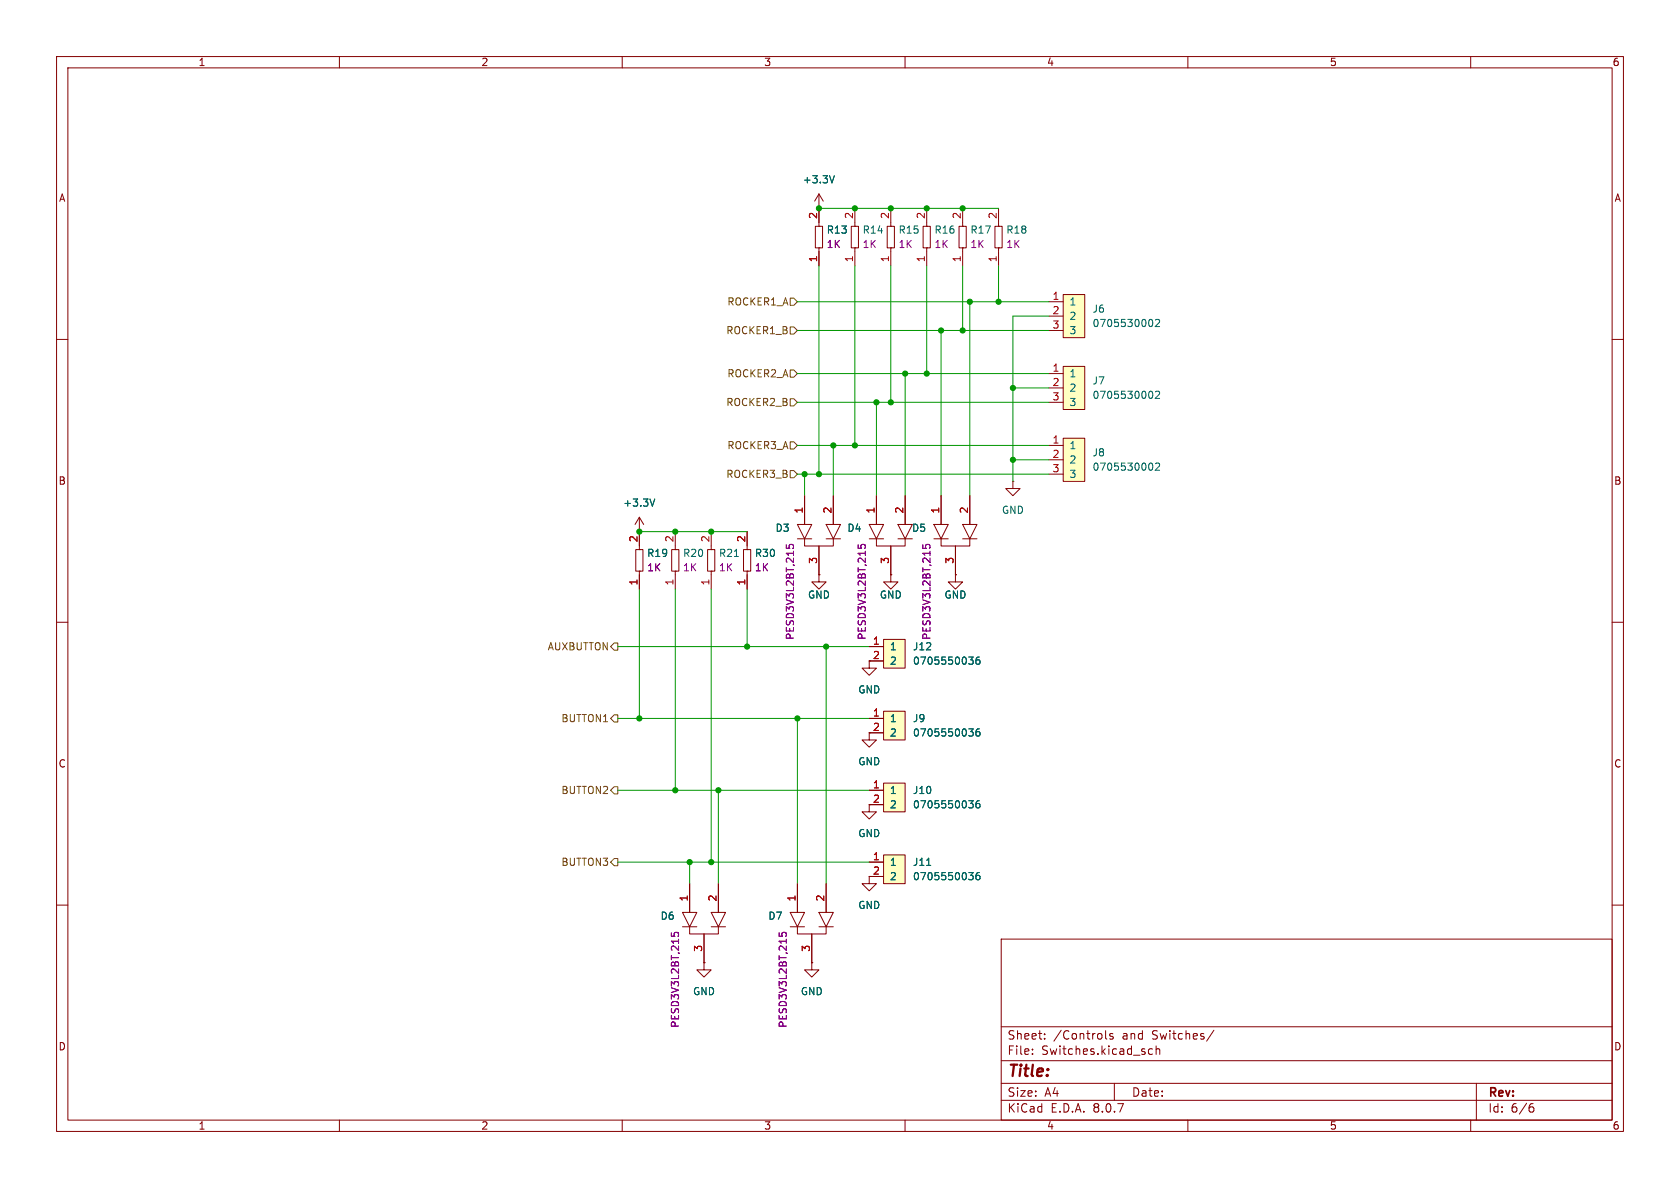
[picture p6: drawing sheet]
<svg xmlns="http://www.w3.org/2000/svg" width="297mm" height="210mm" viewBox="0 0 297 210" stroke-linecap="round" stroke-linejoin="round" font-family="sans-serif">
<g fill="none" stroke="#840000" stroke-width=".18">
<path d="M10 10h277v190h-277zM12 12h273v186h-273zM60 10v2M110 10v2M160 10v2M210 10v2M260 10v2M163.8 36.8v3.2M163.2 40h1.3v3.8h-1.3zM163.8 43.8h.1M163.8 40h.1M163.8 43.8v3.2"/>
<path d="M10 60h2M285 60h2M179.1 85.1v1.3h1.2l-1.2 1.2-1.3-1.2h1.3M179.1 85.1h.1M10 110h2M285 110h2M121.9 156.2v5.1M127 156.2v5.1M153.7 142.2v1.3h1.2l-1.2 1.3-1.3-1.3h1.3M153.7 154.9v1.3h1.2l-1.2 1.3-1.3-1.3h1.3M10 160h2M120.6 161.3h2.6l-1.3 2.5z"/>
<path d="M120.6 163.8h2.6M121.9 163.8v1.3h5.1v-1.3M124.5 170.2v1.3h1.2l-1.2 1.2-1.3-1.2h1.3M124.5 170.2h.1M124.5 165.1v5.1M125.7 161.3h2.6l-1.3 2.5zM125.7 163.8h2.6M177 166h108v32h-108zM285 160h2M60 198v2M110 198v2M160 198v2"/>
<path d="M177 194.5h108M177 191.5h108M177 187.5h108M177 181.5h108M182.5 186.3v.1M182.5 185.5v.1M184.7 183.6v.1M184.7 182.8v.1M195.5 182.2v1.3l.2 .2M196.7 182.8l-.3-.1-.2 .2v.2l.5 .2v.3h-.5M197 191.5v3M203.7 185.5l-.4-.1-.3 .3v.4l.2 .2h.5"/>
<path d="M204.4 185.5l.2-.1 .4 .1v.9M204.4 184.9v1.5M210 198v2M214.6 182.1l-1.3 2M260 198v2M261 191.5v6.5M270.6 195.7h.4l.2 .3-.1 .5-.5 .1M271 195.1l-.4 .1"/>
</g>
<path d="M118.7 164.9v.6h.6l-.1-.1v-.5l.2-.1 .4 .1 .2 .2-.2 .4" fill="none" stroke="#840084" stroke-width=".18"/>
<path d="M156.2 151.1h3.8v5.1h-3.8z" fill="#ffffc2"/>
<g fill="none" stroke="#840000" stroke-width=".18">
<path d="M112.4 97.2h1.3v3.8h-1.3zM113 94h.1M113 97.2h.1M113 91.4l-.7 1.3M113 91.4v5.8M113 91.4l.8 1.3M125.1 97.2h1.3v3.8h-1.3zM125.7 97.2h.1M125.7 94v3.2M153.7 92.7h2.5l-1.3 2.6zM153.7 95.3h2.5M154.9 95.3v1.2h5.1v-1.2"/>
<path d="M154.9 87.6v5.1M157.5 96.5v5.1M158.7 92.7h2.6l-1.3 2.6zM158.7 95.3h2.6M160 87.6v5.1M113 101h.1M113 101v3.1M125.7 101h.1M125.7 101v3.1M153.7 152.4h2.5M153.7 154.9h2.5M156.2 151.1h3.8v5.1h-3.8z"/>
</g>
<path d="M115.8 88.2l-.5 1.3M129.8 98.4h.8M163.8 153h.7M171.3 154.2h.7l-.4 .5 .4 .2v.4l-.2 .2h-.4M173.1 154.2l-.3 .1a.86 .86 0 0 0 0 1.2l.4-.1 .1-.4-.3-.3-.4 .1-.1 .2" fill="none" stroke="#006464" stroke-width=".18"/>
<path d="M151.7 96.3v.6l.6 .1-.1-.2 .1-.4 .1-.2 .5 .1 .1 .2-.1 .5" fill="none" stroke="#840084" stroke-width=".18"/>
<path d="M156.2 138.4h3.8v5.1h-3.8z" fill="#ffffc2"/>
<g fill="none" stroke="#840000" stroke-width=".18">
<path d="M118.7 97.2h1.3v3.8h-1.3zM119.4 97.2h.1M119.4 94v3.2M141 92.7h2.5l-1.3 2.6zM141 95.3h2.5M142.2 95.3v1.2h5.1v-1.2M142.2 87.6v5.1M144.8 96.5v5.1M146 92.7h2.6l-1.3 2.6zM146 95.3h2.6M147.3 87.6v5.1M165.1 92.7h2.5l-1.2 2.6z"/>
<path d="M165.1 95.3h2.5M166.4 95.3v1.2h5v-1.2M166.4 87.6v5.1M168.9 96.5v5.1M170.2 92.7h2.5l-1.3 2.6zM170.2 95.3h2.5M171.4 87.6v5.1M119.4 101h.1M119.4 101v3.1M144.8 101.6v1.3h1.2l-1.2 1.2-1.3-1.2h1.3M144.8 101.6h.1M153.7 116.8v1.3h1.2l-1.2 1.3-1.3-1.3h1.3"/>
<path d="M153.7 139.7h2.5M156.2 138.4h3.8v5.1h-3.8zM141 156.2v5.1M146 156.2v5.1M153.7 142.2h2.5M139.7 161.3h2.5l-1.2 2.5zM139.7 163.8h2.5M141 163.8v1.3h5v-1.3M143.5 170.2v1.3h1.3l-1.3 1.2-1.3-1.2h1.3M143.5 170.2h.1M143.5 165.1v5.1M144.8 161.3h2.5l-1.3 2.5z"/>
<path d="M144.8 163.8h2.5"/>
</g>
<path d="M171.3 141.5h.7l-.4 .5 .4 .2v.4l-.2 .2h-.4M173.1 141.5l-.3 .1a.86 .86 0 0 0 0 1.2l.4-.1 .1-.4-.3-.3-.4 .1-.1 .2" fill="none" stroke="#006464" stroke-width=".18"/>
<path d="M139 96.3v.6l.6 .1-.1-.2 .1-.4 .1-.2 .5 .1 .1 .2-.1 .5M163.1 96.3v.6l.6 .1-.1-.2 .1-.4 .2-.2 .4 .1 .1 .2-.1 .5M137.7 164.9v.6h.6l-.1-.1 .1-.5 .2-.1 .4 .1 .1 .2-.1 .4" fill="none" stroke="#840084" stroke-width=".18"/>
<path d="M156.2 125.7h3.8v5.1h-3.8z" fill="#ffffc2"/>
<path d="M153.7 127h2.5M156.2 125.7h3.8v5.1h-3.8zM156.2 129.5h-2.5v1.3h1.2l-1.2 1.3-1.3-1.3h1.3" fill="none" stroke="#840000" stroke-width=".18"/>
<path d="M171.3 128.8h.7l-.4 .5 .4 .2v.4l-.2 .2h-.4M173.1 128.8l-.3 .1a.86 .86 0 0 0 0 1.2l.4-.1 .1-.4-.3-.3-.4 .1-.1 .2" fill="none" stroke="#006464" stroke-width=".18"/>
<path d="M156.2 113h3.8v5.1h-3.8z" fill="#ffffc2"/>
<g fill="none" stroke="#840000" stroke-width=".18">
<path d="M151.1 36.8v3.2M157.5 36.8v3.2M170.2 36.8v3.2M176.5 36.8v3.2M150.5 40h1.3v3.8h-1.3zM151.1 43.8h.1M151.1 40h.1M151.1 43.8v3.2M156.8 40h1.3v3.8h-1.3zM157.5 43.8h.1M157.5 40h.1M157.5 43.8v3.2"/>
<path d="M169.5 40h1.3v3.8h-1.3zM170.2 43.8h.1M170.2 40h.1M170.2 43.8v3.2M175.9 40h1.3v3.8h-1.3zM176.5 43.8h.1M176.5 40h.1M176.5 43.8v3.2M153.7 114.3h2.5M153.7 116.8h2.5M156.2 113h3.8v5.1h-3.8zM157.5 101.6v1.3h1.2l-1.2 1.2-1.3-1.2h1.3"/>
<path d="M157.5 101.6h.1M168.9 101.6v1.3h1.3l-1.3 1.2-1.3-1.2h1.3M168.9 101.6h.1"/>
</g>
<path d="M171.3 116.1h.7l-.4 .5 .4 .2v.4l-.2 .2h-.4M173.1 116.1l-.3 .1a.86 .86 0 0 0 0 1.2l.4-.1 .1-.4-.3-.3-.4 .1-.1 .2" fill="none" stroke="#006464" stroke-width=".18"/>
<path d="M188 77.5h3.8v7.6h-3.8z" fill="#ffffc2"/>
<path d="M185.4 78.7h2.6M188 77.5h3.8v7.6h-3.8zM185.4 81.3h2.6M185.4 83.8h2.6" fill="none" stroke="#840000" stroke-width=".18"/>
<path d="M203.4 81.9a.68 .68 0 0 1 .4 .6 .68 .68 0 0 1-.4 .6M204.3 82l.5-.1 .2 .3-.8 .9h.8" fill="none" stroke="#006464" stroke-width=".18"/>
<path d="M188 64.8h3.8v7.6h-3.8z" fill="#ffffc2"/>
<path d="M185.4 66h2.6M185.4 68.6h2.6M185.4 71.1h2.6M188 64.8h3.8v7.6h-3.8z" fill="none" stroke="#840000" stroke-width=".18"/>
<path d="M203.4 69.2a.68 .68 0 0 1 .4 .6 .68 .68 0 0 1-.4 .6M204.3 69.3l.5-.1 .2 .3-.8 .9h.8" fill="none" stroke="#006464" stroke-width=".18"/>
<path d="M188 52.1h3.8v7.6h-3.8z" fill="#ffffc2"/>
<g fill="none" stroke="#840000" stroke-width=".18">
<path d="M144.8 36.8h.1M144.8 34.3l-.8 1.3M144.8 34.3v5.7M144.8 34.3l.7 1.3M144.1 40h1.3v3.8h-1.3zM144.8 43.8h.1M144.8 40h.1M144.8 43.8v3.2M185.4 53.3h2.6M185.4 55.9h2.6M185.4 58.4h2.6M188 52.1h3.8v7.6h-3.8z"/>
<path d="M113 94h.1M113 94v2.5M131.4 97.2h1.3v3.8h-1.3zM132.1 97.2h.1M132.1 94v3.2M142.2 87.6v5.1M144.8 96.5v5.1M147.3 87.6v5.1M154.9 87.6v5.1M157.5 96.5v5.1M160 87.6v5.1M166.4 87.6v5.1"/>
<path d="M168.9 96.5v5.1M171.4 87.6v5.1M113 101.6v2.5M132.1 101h.1M132.1 101v3.1M144.8 101.6h.1M153.7 114.3h2.5M153.7 116.8h2.5M157.5 101.6h.1M168.9 101.6h.1M153.7 139.7h2.5M153.7 127h2.5"/>
<path d="M153.7 129.5h2.5M121.9 156.2v5.1M127 156.2v5.1M141 156.2v5.1M146 156.2v5.1M153.7 152.4h2.5M153.7 154.9h2.5M153.7 142.2h2.5M124.5 170.2h.1M124.5 165.1v5.1M143.5 170.2h.1M143.5 165.1v5.1"/>
</g>
<g fill="none" stroke="#006464" stroke-width=".18">
<path d="M147.5 31.1l-.4 1.2M203.4 56.5a.68 .68 0 0 1 .4 .6 .68 .68 0 0 1-.4 .6M204.3 56.6l.5-.1 .2 .3-.8 .9h.8M115.8 88.2l-.5 1.3M171.3 116.1h.7l-.4 .5 .4 .2v.4l-.2 .2h-.4M173.1 116.1l-.3 .1a.86 .86 0 0 0 0 1.2l.4-.1 .1-.4-.3-.3-.4 .1-.1 .2M171.3 128.8h.7l-.4 .5 .4 .2v.4l-.2 .2h-.4M173.1 128.8l-.3 .1a.86 .86 0 0 0 0 1.2l.4-.1 .1-.4-.3-.3-.4 .1-.1 .2M163.8 153h.7M171.3 154.2h.7l-.4 .5 .4 .2v.4l-.2 .2h-.4M171.3 141.5h.7l-.4 .5 .4 .2v.4l-.2 .2h-.4M173.1 154.2l-.3 .1a.86 .86 0 0 0 0 1.2l.4-.1 .1-.4-.3-.3-.4 .1-.1 .2"/>
<path d="M173.1 141.5l-.3 .1a.86 .86 0 0 0 0 1.2l.4-.1 .1-.4-.3-.3-.4 .1-.1 .2"/>
</g>
<path d="M139.7 57.8h.6l.7 .6-.7 .7h-.6zM139.7 52.7h.6l.7 .6-.7 .7h-.6zM139.7 65.4h.6l.7 .6-.7 .7h-.6zM139.7 70.5h.6l.7 .6-.7 .7h-.6zM139.7 78.1h.6l.7 .6-.7 .7h-.6zM139.7 83.2h.6l.7 .6-.7 .7h-.6zM108.6 113.7h.6v1.2h-.6l-.7-.6zM107.9 127l.7-.6h.6v1.2h-.6zM107.9 139.7l.7-.6h.6v1.2h-.6zM108.6 151.8h.6v1.2h-.6l-.7-.6z" fill="none" stroke="#725600" stroke-width=".18"/>
<g fill="none" stroke="#009600" stroke-width=".18">
<path d="M144.8 36.8h31.7M141 53.3h44.4M141 58.4h44.4M144.8 47v36.8M151.1 47v31.7M157.5 47v24.1M163.8 47v19M166.4 58.4v29.2M170.2 47v11.4M171.4 53.3v34.3M176.5 47v6.3M185.4 55.9h-6.3v29.2"/>
<path d="M141 66h44.4M141 71.1h44.4M141 78.7h44.4M147.3 78.7v8.9M154.9 71.1v16.5M160 66v21.6M179.1 68.6h6.3M113 94h19.1M141 83.8h44.4M142.2 83.8v3.8M179.1 81.3h6.3M109.2 114.3h44.5"/>
<path d="M113 104.1v22.9M119.4 104.1v35.6M125.7 104.1v48.3M132.1 104.1v10.2M146 114.3v41.9M109.2 127h44.5M109.2 139.7h44.5M127 139.7v16.5M141 127v29.2M109.2 152.4h44.5M121.9 152.4v3.8"/>
</g>
<path d="M139 96.3v.6l.6 .1-.1-.2 .1-.4 .1-.2 .5 .1 .1 .2-.1 .5M151.7 96.3v.6l.6 .1-.1-.2 .1-.4 .1-.2 .5 .1 .1 .2-.1 .5M163.1 96.3v.6l.6 .1-.1-.2 .1-.4 .2-.2 .4 .1 .1 .2-.1 .5M118.7 164.9v.6h.6l-.1-.1v-.5l.2-.1 .4 .1 .2 .2-.2 .4M137.7 164.9v.6h.6l-.1-.1 .1-.5 .2-.1 .4 .1 .1 .2-.1 .4" fill="none" stroke="#840084" stroke-width=".18"/>
<g fill="#009600" stroke="#009600" stroke-width=".18">
<circle cx="179.1" cy="68.6" r=".46"/>
<circle cx="157.5" cy="71.1" r=".46"/>
<circle cx="154.9" cy="71.1" r=".46"/>
<circle cx="179.1" cy="81.3" r=".46"/>
<circle cx="127" cy="139.7" r=".46"/>
<circle cx="113" cy="127" r=".46"/>
<circle cx="119.4" cy="139.7" r=".46"/>
<circle cx="121.9" cy="152.4" r=".46"/>
<circle cx="125.7" cy="152.4" r=".46"/>
<circle cx="132.1" cy="114.3" r=".46"/>
<circle cx="146" cy="114.3" r=".46"/>
<circle cx="119.4" cy="94" r=".46"/>
<circle cx="113" cy="94" r=".46"/>
<circle cx="125.7" cy="94" r=".46"/>
<circle cx="141" cy="127" r=".46"/>
<circle cx="157.5" cy="36.8" r=".46"/>
<circle cx="163.8" cy="36.8" r=".46"/>
<circle cx="170.2" cy="58.4" r=".46"/>
<circle cx="160" cy="66" r=".46"/>
<circle cx="163.8" cy="66" r=".46"/>
<circle cx="176.5" cy="53.3" r=".46"/>
<circle cx="171.4" cy="53.3" r=".46"/>
<circle cx="170.2" cy="36.8" r=".46"/>
<circle cx="166.4" cy="58.4" r=".46"/>
<circle cx="151.1" cy="36.8" r=".46"/>
<circle cx="144.8" cy="36.8" r=".46"/>
<circle cx="144.8" cy="83.8" r=".46"/>
<circle cx="147.3" cy="78.7" r=".46"/>
<circle cx="151.1" cy="78.7" r=".46"/>
<circle cx="142.2" cy="83.8" r=".46"/>
</g>
<text font-size="2.8" fill="#840000" x="178" y="190.9">Title:</text>
<g font-size="2.1" fill="#840000">
<text x="178" y="184">Sheet:</text>
<text x="186.2" y="184">/Controls</text>
<text x="198.5" y="184">and</text>
<text x="203.8" y="184">Switches/</text>
<text x="178" y="186.7">File:</text>
<text x="184.1" y="186.7">Switches.kicad_sch</text>
<text x="178" y="196.9">KiCad</text>
<text x="178" y="194.1">Size:</text>
<text x="184.7" y="194.1">A4</text>
<text x="185.7" y="196.9">E.D.A.</text>
<text x="193.3" y="196.9">8.0.7</text>
<text x="200" y="194.1">Date:</text>
<text x="263" y="194.3">Rev:</text>
<text x="263" y="196.9">Id:</text>
<text x="267.1" y="196.9">6/6</text>
</g>
<g font-size="1.8" fill="#840000">
<text x="35" y="11.9">1</text>
<text x="85" y="11.9">2</text>
<text x="135" y="11.9">3</text>
<text x="185" y="11.9">4</text>
<text x="235" y="11.9">5</text>
<text x="285" y="11.9">6</text>
<text x="10.3" y="35.9">A</text>
<text x="285.3" y="35.9">A</text>
<text x="10.3" y="85.9">B</text>
<text x="285.3" y="85.9">B</text>
<text x="154.2" y="129.3">2</text>
<text x="10.3" y="135.9">C</text>
<text x="285.3" y="135.9">C</text>
<text x="154.2" y="154.7">2</text>
<text x="10.3" y="185.9">D</text>
<text x="285.3" y="185.9">D</text>
<text x="35" y="199.9">1</text>
<text x="85" y="199.9">2</text>
<text x="135" y="199.9">3</text>
<text x="185" y="199.9">4</text>
<text x="235" y="199.9">5</text>
<text x="285" y="199.9">6</text>
</g>
<g font-size="1.8" fill="#006464">
<text x="141.8" y="32.6">+3.3V</text>
<text x="146.1" y="41.5">R13</text>
<text x="152.4" y="41.5">R14</text>
<text x="158.8" y="41.5">R15</text>
<text x="165.1" y="41.5">R16</text>
<text x="171.5" y="41.5">R17</text>
<text x="177.8" y="41.5">R18</text>
<text x="189" y="54.2">1</text>
<text x="189" y="56.7">2</text>
<text x="189" y="59.3">3</text>
<text x="193" y="55.5">J6</text>
<text x="193" y="58">0705530002</text>
<text x="189" y="66.9">1</text>
<text x="189" y="69.4">2</text>
<text x="189" y="72">3</text>
<text x="193" y="68.2">J7</text>
<text x="193" y="70.7">0705530002</text>
<text x="189" y="79.6">1</text>
<text x="189" y="82.1">2</text>
<text x="193" y="80.9">J8</text>
<text x="193" y="83.4">0705530002</text>
<text x="110.1" y="89.8">+3.3V</text>
<text x="189" y="84.7">3</text>
<text x="137" y="94.2">D3</text>
<text x="149.7" y="94.2">D4</text>
<text x="161.1" y="94.2">D5</text>
<text x="177" y="91">GND</text>
<text x="114.3" y="98.7">R19</text>
<text x="120.7" y="98.7">R20</text>
<text x="127" y="98.7">R21</text>
<text x="133.4" y="98.7">R30</text>
<text x="142.7" y="106">GND</text>
<text x="155.4" y="106">GND</text>
<text x="166.9" y="106">GND</text>
<text x="157.2" y="115.2">1</text>
<text x="157.2" y="117.7">2</text>
<text x="161.3" y="115.2">J12</text>
<text x="161.3" y="117.7">0705550036</text>
<text x="151.6" y="122.8">GND</text>
<text x="157.2" y="127.9">1</text>
<text x="157.2" y="130.4">2</text>
<text x="161.3" y="127.9">J9</text>
<text x="161.3" y="130.4">0705550036</text>
<text x="151.6" y="135.5">GND</text>
<text x="157.2" y="140.6">1</text>
<text x="157.2" y="143.1">2</text>
<text x="161.3" y="140.6">J10</text>
<text x="161.3" y="143.1">0705550036</text>
<text x="151.6" y="148.2">GND</text>
<text x="157.2" y="153.3">1</text>
<text x="157.2" y="155.8">2</text>
<text x="161.3" y="153.3">J11</text>
<text x="161.3" y="155.8">0705550036</text>
<text x="151.6" y="160.9">GND</text>
<text x="116.7" y="162.8">D6</text>
<text x="135.7" y="162.8">D7</text>
<text x="122.4" y="176.1">GND</text>
<text x="141.5" y="176.1">GND</text>
</g>
<g font-size="1.8" fill="#a90000">
<text x="144.5" y="38.8" transform="rotate(-90 144.5 38.8)">2</text>
<text x="150.9" y="38.8" transform="rotate(-90 150.9 38.8)">2</text>
<text x="157.2" y="38.8" transform="rotate(-90 157.2 38.8)">2</text>
<text x="163.6" y="38.8" transform="rotate(-90 163.6 38.8)">2</text>
<text x="169.9" y="38.8" transform="rotate(-90 169.9 38.8)">2</text>
<text x="176.3" y="38.8" transform="rotate(-90 176.3 38.8)">2</text>
<text x="144.5" y="46.4" transform="rotate(-90 144.5 46.4)">1</text>
<text x="150.9" y="46.4" transform="rotate(-90 150.9 46.4)">1</text>
<text x="157.2" y="46.4" transform="rotate(-90 157.2 46.4)">1</text>
<text x="163.6" y="46.4" transform="rotate(-90 163.6 46.4)">1</text>
<text x="169.9" y="46.4" transform="rotate(-90 169.9 46.4)">1</text>
<text x="176.3" y="46.4" transform="rotate(-90 176.3 46.4)">1</text>
<text x="186" y="53.1">1</text>
<text x="186" y="55.6">2</text>
<text x="186" y="58.2">3</text>
<text x="186" y="65.8">1</text>
<text x="186" y="68.3">2</text>
<text x="186" y="70.9">3</text>
<text x="186" y="78.5">1</text>
<text x="186" y="81">2</text>
<text x="186" y="83.6">3</text>
<text x="112.8" y="95.9" transform="rotate(-90 112.8 95.9)">2</text>
<text x="119.1" y="95.9" transform="rotate(-90 119.1 95.9)">2</text>
<text x="125.5" y="95.9" transform="rotate(-90 125.5 95.9)">2</text>
<text x="131.8" y="95.9" transform="rotate(-90 131.8 95.9)">2</text>
<text x="142" y="90.9" transform="rotate(-90 142 90.9)">1</text>
<text x="147.1" y="90.9" transform="rotate(-90 147.1 90.9)">2</text>
<text x="154.7" y="90.9" transform="rotate(-90 154.7 90.9)">1</text>
<text x="159.8" y="90.9" transform="rotate(-90 159.8 90.9)">2</text>
<text x="166.1" y="90.9" transform="rotate(-90 166.1 90.9)">1</text>
<text x="171.2" y="90.9" transform="rotate(-90 171.2 90.9)">2</text>
<text x="144.5" y="99.8" transform="rotate(-90 144.5 99.8)">3</text>
<text x="157.2" y="99.8" transform="rotate(-90 157.2 99.8)">3</text>
<text x="168.7" y="99.8" transform="rotate(-90 168.7 99.8)">3</text>
<text x="112.8" y="103.6" transform="rotate(-90 112.8 103.6)">1</text>
<text x="119.1" y="103.6" transform="rotate(-90 119.1 103.6)">1</text>
<text x="125.5" y="103.6" transform="rotate(-90 125.5 103.6)">1</text>
<text x="131.8" y="103.6" transform="rotate(-90 131.8 103.6)">1</text>
<text x="154.2" y="114">1</text>
<text x="154.2" y="116.6">2</text>
<text x="154.2" y="126.7">1</text>
<text x="154.2" y="139.4">1</text>
<text x="154.2" y="142">2</text>
<text x="154.2" y="152.1">1</text>
<text x="121.7" y="159.5" transform="rotate(-90 121.7 159.5)">1</text>
<text x="126.7" y="159.5" transform="rotate(-90 126.7 159.5)">2</text>
<text x="140.7" y="159.5" transform="rotate(-90 140.7 159.5)">1</text>
<text x="145.8" y="159.5" transform="rotate(-90 145.8 159.5)">2</text>
<text x="124.2" y="168.3" transform="rotate(-90 124.2 168.3)">3</text>
<text x="143.3" y="168.3" transform="rotate(-90 143.3 168.3)">3</text>
</g>
<g font-size="1.8" fill="#840084">
<text x="146.1" y="44">1K</text>
<text x="152.4" y="44">1K</text>
<text x="158.8" y="44">1K</text>
<text x="165.1" y="44">1K</text>
<text x="171.5" y="44">1K</text>
<text x="177.8" y="44">1K</text>
<text x="114.3" y="101.2">1K</text>
<text x="120.7" y="101.2">1K</text>
<text x="127" y="101.2">1K</text>
<text x="133.4" y="101.2">1K</text>
<text x="140.6" y="113.2" transform="rotate(-90 140.6 113.2)">PESD3V3L2BT,215</text>
<text x="153.3" y="113.2" transform="rotate(-90 153.3 113.2)">PESD3V3L2BT,215</text>
<text x="164.7" y="113.2" transform="rotate(-90 164.7 113.2)">PESD3V3L2BT,215</text>
<text x="120.2" y="181.8" transform="rotate(-90 120.2 181.8)">PESD3V3L2BT,215</text>
<text x="139.3" y="181.8" transform="rotate(-90 139.3 181.8)">PESD3V3L2BT,215</text>
</g>
<g font-size="1.8" fill="#725600">
<text x="128.3" y="59.3">ROCKER1_B</text>
<text x="128.5" y="54.2">ROCKER1_A</text>
<text x="128.3" y="72">ROCKER2_B</text>
<text x="128.5" y="66.9">ROCKER2_A</text>
<text x="128.5" y="79.6">ROCKER3_A</text>
<text x="128.3" y="84.7">ROCKER3_B</text>
<text x="96.7" y="115.2">AUXBUTTON</text>
<text x="99.2" y="127.9">BUTTON1</text>
<text x="99.2" y="140.6">BUTTON2</text>
<text x="99.2" y="153.3">BUTTON3</text>
</g>
</svg>
